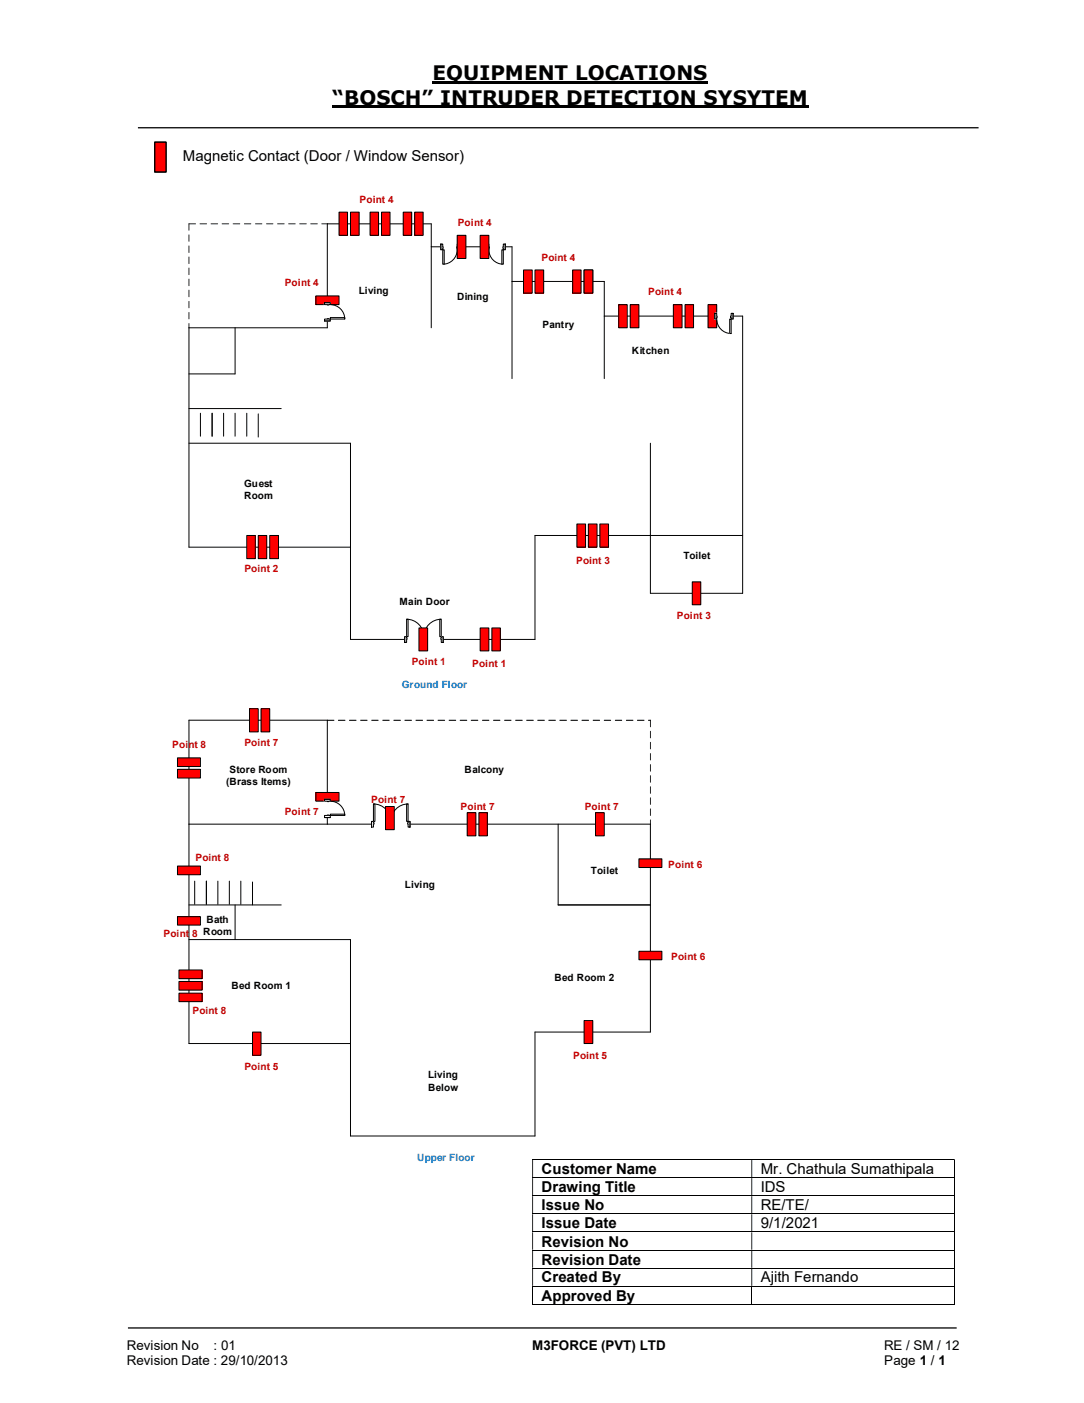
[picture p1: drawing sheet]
<svg xmlns="http://www.w3.org/2000/svg" width="216mm" height="279mm" viewBox="0 0 216 279" stroke-linecap="round" stroke-linejoin="round" font-family="sans-serif">
<path d="M86.1 16.5h54.9M66.2 21.3h94.8" fill="none" stroke="#000" stroke-width=".42"/>
<path d="M27.5 25.4h167.4M25.5 264.5h165" fill="none" stroke="#000" stroke-width=".25"/>
<g fill="none" stroke="#000" stroke-width=".2">
<path d="M106 230.9h84M106 234.5h84M106 238.1h84M190.1 231v3.4M190.1 234.6v3.5M190.1 238.2v3.4M106 241.7h84M106 245.3h84M106 249h84M106 252.5h84M106 256.2h84M106 259.8h43.6"/>
<path d="M106.1 256.2v3.6M149.7 256.2v3.6M149.8 259.8h40.2M190.1 241.8v3.4M190.1 245.4v3.5M190.1 249v3.5M190.1 252.6v3.5M190.1 256.2v3.6"/>
</g>
<g fill="#000">
<path d="M190 230.8h.2v.2h-.2zM106 231h.2v3.4h-.2zM149.6 231h.2v3.4h-.2z" fill-rule="evenodd"/>
<path d="M190 234.4h.2v.2h-.2zM106 234.6h.2v3.5h-.2zM149.6 234.6h.2v3.5h-.2z" fill-rule="evenodd"/>
<path d="M190 238.1h.2v.1h-.2zM106 238.2h.2v3.4h-.2zM149.6 238.2h.2v3.4h-.2z" fill-rule="evenodd"/>
<path d="M190 241.6h.2v.2h-.2zM106 241.8h.2v3.4h-.2zM149.6 241.8h.2v3.4h-.2z" fill-rule="evenodd"/>
<path d="M190 245.2h.2v.2h-.2zM106 245.4h.2v3.5h-.2zM149.6 245.4h.2v3.5h-.2z" fill-rule="evenodd"/>
<path d="M190 248.9h.2v.1h-.2zM106 249h.2v3.5h-.2zM149.6 249h.2v3.5h-.2z" fill-rule="evenodd"/>
<path d="M190 252.5h.2v.1h-.2zM106 252.6h.2v3.5h-.2zM149.6 252.6h.2v3.5h-.2z" fill-rule="evenodd"/>
</g>
<path d="M190 256.1h.2v.1h-.2zM190 259.7h.2v.1h-.2z" fill="#000"/>
<path d="M30.8 28.3h2.3v5.9h-2.3z" fill="#f00"/>
<path d="M30.8 28.3h2.3v5.9h-2.3z" fill="none" stroke="#000" stroke-width=".25"/>
<path d="M30.8 28.3h2.3v5.9h-2.3z" fill="#f00"/>
<path d="M30.8 28.3h2.3v5.9h-2.3z" fill="none" stroke="#000" stroke-width=".25"/>
<g fill="#000">
<path d="M37.6 44.5l1.4 .1-1.4 .1zM39.8 44.5l1.4 .1-1.4 .1zM42 44.5l1.4 .1-1.4 .1zM44.2 44.5l1.4 .1-1.4 .1zM46.4 44.5l1.4 .1-1.3 .1zM48.6 44.5l1.4 .1-1.3 .1zM50.8 44.5l1.4 .1-1.3 .1zM53 44.5l1.4 .1-1.3 .1zM55.2 44.5l1.5 .1-1.4 .1zM57.4 44.5l1.5 .1-1.4 .1zM59.6 44.5l1.5 .1-1.4 .1zM61.8 44.5l1.5 .1-1.4 .1zM64 44.5l1.3 .1-1.2 .1z"/>
<path d="M37.6 44.5l.1 .1-.1 1.3zM37.6 46.7l.1 .1-.1 1.3zM37.6 48.9l.1 .1-.1 1.4zM37.6 51.1l.1 .1-.1 1.4zM37.6 53.3l.1 .1-.1 1.4zM37.6 55.5l.1 .1-.1 1.4zM37.6 57.7l.1 .1-.1 1.4zM37.6 60h.1l-.1 1.4zM37.6 62.2h.1l-.1 1.4zM37.6 64.4h.1l-.1 1z"/>
</g>
<g fill="none" stroke="#000" stroke-width=".2">
<path d="M85.9 49.1h16.1v26.3M102 56h18.4v19.4M46.8 65.3v9.2h-9.2M85.9 65.3v-20.7h-20.7v20.7h-27.6v43.7h32.2M120.4 62.9h27.5v55.3h-18.4v-29.9M37.6 81.4h18.4M37.6 88.3h32.2v39h36.8v-20.7h22.9M39.9 82.3v4.6M42.2 82.3v4.6M44.5 82.3v4.6M46.8 82.3v4.6M49.1 82.3v4.6"/>
<path d="M51.4 82.4v4.6"/>
</g>
<path d="M62.9 58.9h4.6v1.8h-4.6z" fill-rule="evenodd" fill="#f00"/>
<path d="M62.9 58.9h4.6v1.8h-4.6z" fill="none" stroke="#000" stroke-width=".2"/>
<path d="M53.7 106.6h1.8v4.7h-1.8z" fill="#f00"/>
<path d="M53.7 106.6h1.8v4.7h-1.8z" fill="none" stroke="#000" stroke-width=".2"/>
<path d="M51.4 106.6h1.7v4.7h-1.7z" fill="#f00"/>
<path d="M51.4 106.6h1.7v4.7h-1.7z" fill="none" stroke="#000" stroke-width=".2"/>
<path d="M49.1 106.6h1.7v4.7h-1.7z" fill="#f00"/>
<path d="M49.1 106.6h1.7v4.7h-1.7z" fill="none" stroke="#000" stroke-width=".2"/>
<path d="M141 60.7h1.7v4.6h-1.7z" fill="#f00"/>
<path d="M141 60.7h1.7v4.6h-1.7zM129.5 106.6h18.4" fill="none" stroke="#000" stroke-width=".2"/>
<path d="M137.9 115.9h1.7v4.5h-1.7z" fill="#f00"/>
<path d="M137.9 115.9h1.7v4.5h-1.7z" fill="none" stroke="#000" stroke-width=".2"/>
<path d="M98 125.1h1.7v4.5h-1.7z" fill="#f00"/>
<path d="M98 125.1h1.7v4.5h-1.7z" fill="none" stroke="#000" stroke-width=".2"/>
<path d="M95.6 125.1h1.8v4.5h-1.8z" fill="#f00"/>
<path d="M95.6 125.1h1.8v4.5h-1.8z" fill="none" stroke="#000" stroke-width=".2"/>
<path d="M119.5 104.4h1.7v4.6h-1.7z" fill="#f00"/>
<path d="M119.5 104.4h1.7v4.6h-1.7z" fill="none" stroke="#000" stroke-width=".2"/>
<path d="M117.2 104.4h1.7v4.6h-1.7z" fill="#f00"/>
<path d="M117.2 104.4h1.7v4.6h-1.7z" fill="none" stroke="#000" stroke-width=".2"/>
<path d="M114.9 104.4h1.7v4.6h-1.7z" fill="#f00"/>
<path d="M114.9 104.4h1.7v4.6h-1.7z" fill="none" stroke="#000" stroke-width=".2"/>
<path d="M80.6 126.7h7.7v1.3h-7.7z" fill="#fff"/>
<path d="M80.6 126.7h7.7v1.3h-7.7z" fill="none" stroke="#fff" stroke-width=".2"/>
<path d="M87.9 126.8v1.1h.4v-1.1zM80.6 126.8h.4v1.1h-.4z" fill-rule="evenodd" fill="#fff"/>
<path d="M81 127v-.2h-.4v1.1h.4v-.6M87.9 127v-.2h.4v1.1h-.4v-.6" fill="none" stroke="#000" stroke-width=".2"/>
<path d="M87.8 127l.1 .3zM81 127l.1 .3z" fill-rule="evenodd" fill="#fff"/>
<path d="M80.6 126.8v1.1M81 123.3a3.5 3.5 0 0 1 3.4 3.5 3.5 3.5 0 0 1 3.5-3.5M81 127v.3M87.9 127v.3M88.3 126.8v1.1" fill="none" stroke="#000" stroke-width=".2"/>
<path d="M81 123.3h.3v3.5h-.3z" fill-rule="evenodd" fill="#fff"/>
<path d="M81 123.3h.3v3.5h-.3z" fill="none" stroke="#000" stroke-width=".2"/>
<path d="M87.6 123.3h.3v3.5h-.3z" fill-rule="evenodd" fill="#fff"/>
<path d="M87.6 123.3h.3v3.5h-.3z" fill="none" stroke="#000" stroke-width=".2"/>
<path d="M83.4 125.1h1.8v4.5h-1.8z" fill="#f00"/>
<path d="M83.4 125.1h1.8v4.5h-1.8z" fill="none" stroke="#000" stroke-width=".2"/>
<path d="M64.6 60.3h1.2v3.6h-1.2z" fill-rule="evenodd" fill="#fff"/>
<path d="M64.6 60.3h1.2v3.6h-1.2z" fill="none" stroke="#fff" stroke-width=".2"/>
<path d="M64.6 63.5v.4h1.2v-.4zM64.6 60.3h1.2v.4h-1.2z" fill-rule="evenodd" fill="#fff"/>
<path d="M65.2 63.5h-.6v.4h1.2v-.4h-.3M65.2 60.7h-.6v-.4h1.2v.4h-.3" fill="none" stroke="#000" stroke-width=".2"/>
<path d="M65.2 63.5h.3zM65.2 60.7h.3z" fill-rule="evenodd" fill="#fff"/>
<path d="M64.6 63.9h1.2M64.6 60.3h1.2M65.2 63.5h.3M65.2 60.7h.3M65.8 60.7a2.88 2.88 0 0 1 2.9 2.8" fill="none" stroke="#000" stroke-width=".2"/>
<path d="M65.8 63.2h2.9v.3h-2.9z" fill="#fff"/>
<path d="M65.8 63.2h2.9v.3h-2.9z" fill="none" stroke="#000" stroke-width=".2"/>
<path d="M69.8 42.2h1.7v4.7h-1.7z" fill="#f00"/>
<path d="M69.8 42.2h1.7v4.7h-1.7z" fill="none" stroke="#000" stroke-width=".2"/>
<path d="M67.5 42.2h1.7v4.7h-1.7z" fill="#f00"/>
<path d="M67.5 42.2h1.7v4.7h-1.7z" fill="none" stroke="#000" stroke-width=".2"/>
<path d="M76 42.2h1.7v4.7h-1.7z" fill="#f00"/>
<path d="M76 42.2h1.7v4.7h-1.7z" fill="none" stroke="#000" stroke-width=".2"/>
<path d="M73.7 42.2h1.7v4.7h-1.7z" fill="#f00"/>
<path d="M73.7 42.2h1.7v4.7h-1.7z" fill="none" stroke="#000" stroke-width=".2"/>
<path d="M82.6 42.2h1.7v4.7h-1.7z" fill="#f00"/>
<path d="M82.6 42.2h1.7v4.7h-1.7z" fill="none" stroke="#000" stroke-width=".2"/>
<path d="M80.3 42.2h1.7v4.7h-1.7z" fill="#f00"/>
<path d="M80.3 42.2h1.7v4.7h-1.7z" fill="none" stroke="#000" stroke-width=".2"/>
<path d="M87.8 48.6h3.6v1.2h-3.6z" fill="#fff"/>
<path d="M87.8 48.6h3.6v1.2h-3.6z" fill="none" stroke="#fff" stroke-width=".2"/>
<path d="M87.8 48.6v1.1h.4v-1.1zM91.1 48.6h.3v1.1h-.3z" fill-rule="evenodd" fill="#fff"/>
<path d="M88.2 49.1v-.5h-.4v1.1h.4v-.3M91.1 49.1v-.5h.3v1.1h-.3v-.3" fill="none" stroke="#000" stroke-width=".2"/>
<path d="M88.2 49.1l.1 .3zM91 49.1l.1 .3z" fill-rule="evenodd" fill="#fff"/>
<path d="M87.8 48.6v1.1M88.2 49.1v.3M91.1 49.1v.3M91.1 49.7a2.88 2.88 0 0 1-2.9 2.9M91.4 48.6v1.1" fill="none" stroke="#000" stroke-width=".2"/>
<path d="M88.2 49.7h.3v2.9h-.3z" fill-rule="evenodd" fill="#fff"/>
<path d="M88.2 49.7h.3v2.9h-.3z" fill="none" stroke="#000" stroke-width=".2"/>
<path d="M97 48.6h3.6v1.2h-3.6z" fill="#fff"/>
<path d="M97 48.6h3.6v1.2h-3.6z" fill="none" stroke="#fff" stroke-width=".2"/>
<path d="M100.2 48.6h.4v1.1h-.4zM97 48.6v1.1h.4v-1.1z" fill-rule="evenodd" fill="#fff"/>
<path d="M97.4 49.1v-.5h-.4v1.1h.4v-.3M100.2 49.1v-.5h.4v1.1h-.4v-.3" fill="none" stroke="#000" stroke-width=".2"/>
<path d="M100.2 49.1v.3zM97.4 49.1l.1 .3z" fill-rule="evenodd" fill="#fff"/>
<path d="M97 48.6v1.1M97.4 49.7a2.88 2.88 0 0 0 2.8 2.9M97.4 49.1v.3M100.2 49.1v.3M100.6 48.6v1.1" fill="none" stroke="#000" stroke-width=".2"/>
<path d="M99.9 49.7h.3v2.9h-.3z" fill-rule="evenodd" fill="#fff"/>
<path d="M99.9 49.7h.3v2.9h-.3z" fill="none" stroke="#000" stroke-width=".2"/>
<path d="M116.3 53.8h1.8v4.6h-1.8z" fill="#f00"/>
<path d="M116.3 53.8h1.8v4.6h-1.8z" fill="none" stroke="#000" stroke-width=".2"/>
<path d="M114 53.8h1.7v4.6h-1.7z" fill="#f00"/>
<path d="M114 53.8h1.7v4.6h-1.7z" fill="none" stroke="#000" stroke-width=".2"/>
<path d="M106.6 53.8h1.7v4.6h-1.7z" fill="#f00"/>
<path d="M106.6 53.8h1.7v4.6h-1.7z" fill="none" stroke="#000" stroke-width=".2"/>
<path d="M104.3 53.8h1.7v4.6h-1.7z" fill="#f00"/>
<path d="M104.3 53.8h1.7v4.6h-1.7z" fill="none" stroke="#000" stroke-width=".2"/>
<path d="M95.6 46.9h1.8v4.6h-1.8z" fill="#f00"/>
<path d="M95.6 46.9h1.8v4.6h-1.8z" fill="none" stroke="#000" stroke-width=".2"/>
<path d="M91.1 46.9h1.7v4.6h-1.7z" fill="#f00"/>
<path d="M91.1 46.9h1.7v4.6h-1.7z" fill="none" stroke="#000" stroke-width=".2"/>
<path d="M116.3 53.8h1.8v4.6h-1.8z" fill="#f00"/>
<path d="M116.3 53.8h1.8v4.6h-1.8z" fill="none" stroke="#000" stroke-width=".2"/>
<path d="M136.4 60.7h1.7v4.6h-1.7z" fill="#f00"/>
<path d="M136.4 60.7h1.7v4.6h-1.7z" fill="none" stroke="#000" stroke-width=".2"/>
<path d="M134.1 60.7h1.7v4.6h-1.7z" fill="#f00"/>
<path d="M134.1 60.7h1.7v4.6h-1.7z" fill="none" stroke="#000" stroke-width=".2"/>
<path d="M125.5 60.7h1.8v4.6h-1.8z" fill="#f00"/>
<path d="M125.5 60.7h1.8v4.6h-1.8z" fill="none" stroke="#000" stroke-width=".2"/>
<path d="M123.2 60.7h1.7v4.6h-1.7z" fill="#f00"/>
<path d="M123.2 60.7h1.7v4.6h-1.7z" fill="none" stroke="#000" stroke-width=".2"/>
<path d="M142.4 62.4h3.6v1.2h-3.6z" fill="#fff"/>
<path d="M142.4 62.4h3.6v1.2h-3.6z" fill="none" stroke="#fff" stroke-width=".2"/>
<path d="M145.6 62.4h.4v1.1h-.4zM142.4 62.4v1.1h.3v-1.1z" fill-rule="evenodd" fill="#fff"/>
<path d="M142.7 62.9v-.5h-.3v1.1h.3v-.3M145.6 62.9v-.5h.4v1.1h-.4v-.3" fill="none" stroke="#000" stroke-width=".2"/>
<path d="M145.5 62.9h.1v.3h-.1zM142.7 62.9l.1 .3z" fill-rule="evenodd" fill="#fff"/>
<path d="M142.4 62.4v1.1M142.7 63.5a2.88 2.88 0 0 0 2.9 2.9M142.7 62.9v.3M145.6 62.9h-.1v.3h.1M146 62.4v1.1" fill="none" stroke="#000" stroke-width=".2"/>
<path d="M145.3 63.5h.3v2.9h-.3z" fill-rule="evenodd" fill="#fff"/>
<path d="M145.3 63.5h.3v2.9h-.3zM37.6 164.1h91.9v41.4h-22.9v20.7h-36.8v-39.1h-32.2M38.8 175.5v4.6M41.1 175.5v4.6M43.4 175.5v4.6M45.7 175.5v4.6M48 175.5v4.6M50.3 175.6v4.6M65.2 164.1v-20.7h-27.6v64.4h32.2M111.2 164.1v16.1h18.3M37.6 180.2h18.4M46.8 180.2v6.9" fill="none" stroke="#000" stroke-width=".2"/>
<g fill="#000">
<path d="M65.1 143.4h1.5l-.1 .2h-1.3zM67.3 143.4h1.5l-.1 .2h-1.3zM69.5 143.4h1.5l-.1 .2h-1.3zM71.8 143.4h1.4l-.1 .2h-1.3zM74 143.4h1.4l-.1 .2h-1.3zM76.2 143.4h1.4l-.1 .2h-1.3zM78.4 143.4h1.4l-.1 .2h-1.3zM80.6 143.4h1.4l-.1 .2h-1.3zM82.8 143.4h1.4v.2h-1.4zM85 143.4h1.4v.2h-1.4zM87.2 143.4h1.4v.2h-1.4zM89.4 143.4h1.4v.2h-1.3zM91.6 143.4h1.4v.2h-1.3zM93.8 143.4h1.4v.2h-1.3zM96 143.4h1.5l-.1 .2h-1.3zM98.2 143.4h1.5l-.1 .2h-1.3zM100.4 143.4h1.5l-.1 .2h-1.3zM102.6 143.4h1.5l-.1 .2h-1.3zM104.8 143.4h1.5l-.1 .2h-1.3zM107 143.4h1.5l-.1 .2h-1.3zM109.2 143.4h1.5l-.1 .2h-1.3zM111.4 143.4h1.5l-.1 .2h-1.3zM113.7 143.4h1.4l-.1 .2h-1.3zM115.9 143.4h1.4l-.1 .2h-1.2zM118.1 143.4h1.4l-.1 .2h-1.2zM120.3 143.4h1.4l-.1 .2h-1.2zM122.5 143.4h1.4l-.1 .2h-1.2zM124.7 143.4h1.5l-.2 .2h-1.2zM126.9 143.4h1.5l-.2 .2h-1.2zM129.1 143.4h.5l-.1 .2h-.3z"/>
<path d="M129.5 143.4h.1l-.1 1.4zM129.5 145.6l.1 .1-.1 1.3zM129.5 147.8l.1 .1-.1 1.3zM129.5 150l.1 .1-.1 1.3zM129.5 152.2l.1 .1-.1 1.4zM129.5 154.4l.1 .1-.1 1.4zM129.5 156.6l.1 .1-.1 1.4zM129.5 158.8l.1 .1-.1 1.4zM129.5 161l.1 .1-.1 1.4zM129.5 163.2l.1 .1-.1 .9z"/>
</g>
<path d="M62.9 157.8h4.6v1.8h-4.6z" fill-rule="evenodd" fill="#f00"/>
<path d="M62.9 157.8h4.6v1.8h-4.6z" fill="none" stroke="#000" stroke-width=".2"/>
<path d="M50.3 205.5h1.7v4.6h-1.7z" fill="#f00"/>
<path d="M50.3 205.5h1.7v4.6h-1.7z" fill="none" stroke="#000" stroke-width=".2"/>
<path d="M116.3 203.2h1.8v4.6h-1.8z" fill="#f00"/>
<path d="M116.3 203.2h1.8v4.6h-1.8z" fill="none" stroke="#000" stroke-width=".2"/>
<path d="M52 141.1h1.7v4.7h-1.7z" fill="#f00"/>
<path d="M52 141.1h1.7v4.7h-1.7z" fill="none" stroke="#000" stroke-width=".2"/>
<path d="M49.7 141.1h1.7v4.7h-1.7z" fill="#f00"/>
<path d="M49.7 141.1h1.7v4.7h-1.7z" fill="none" stroke="#000" stroke-width=".2"/>
<path d="M35.6 195.5h4.7v1.7h-4.7z" fill-rule="evenodd" fill="#f00"/>
<path d="M35.6 195.5h4.7v1.7h-4.7z" fill="none" stroke="#000" stroke-width=".2"/>
<path d="M35.6 193.2h4.7v1.7h-4.7z" fill-rule="evenodd" fill="#f00"/>
<path d="M35.6 193.2h4.7v1.7h-4.7z" fill="none" stroke="#000" stroke-width=".2"/>
<path d="M35.6 197.8h4.7v1.7h-4.7z" fill-rule="evenodd" fill="#f00"/>
<path d="M35.6 197.8h4.7v1.7h-4.7z" fill="none" stroke="#000" stroke-width=".2"/>
<path d="M35.3 182.5h4.6v1.7h-4.6z" fill-rule="evenodd" fill="#f00"/>
<path d="M35.3 182.5h4.6v1.7h-4.6z" fill="none" stroke="#000" stroke-width=".2"/>
<path d="M35.3 150.9h4.6v1.8h-4.6z" fill-rule="evenodd" fill="#f00"/>
<path d="M35.3 150.9h4.6v1.8h-4.6z" fill="none" stroke="#000" stroke-width=".2"/>
<path d="M35.3 153.2h4.6v1.7h-4.6z" fill-rule="evenodd" fill="#f00"/>
<path d="M35.3 153.2h4.6v1.7h-4.6z" fill="none" stroke="#000" stroke-width=".2"/>
<path d="M127.3 171h4.5v1.8h-4.5z" fill-rule="evenodd" fill="#f00"/>
<path d="M127.3 171h4.5v1.8h-4.5z" fill="none" stroke="#000" stroke-width=".2"/>
<path d="M95.4 161.8h1.7v4.7h-1.7z" fill="#f00"/>
<path d="M95.4 161.8h1.7v4.7h-1.7z" fill="none" stroke="#000" stroke-width=".2"/>
<path d="M93 161.8h1.8v4.7h-1.8z" fill="#f00"/>
<path d="M93 161.8h1.8v4.7h-1.8z" fill="none" stroke="#000" stroke-width=".2"/>
<path d="M118.6 161.8h1.8v4.7h-1.8z" fill="#f00"/>
<path d="M118.6 161.8h1.8v4.7h-1.8z" fill="none" stroke="#000" stroke-width=".2"/>
<path d="M127.3 189.4h4.5v1.7h-4.5z" fill-rule="evenodd" fill="#f00"/>
<path d="M127.3 189.4h4.5v1.7h-4.5z" fill="none" stroke="#000" stroke-width=".2"/>
<path d="M35.3 172.5h4.6v1.7h-4.6z" fill-rule="evenodd" fill="#f00"/>
<path d="M35.3 172.5h4.6v1.7h-4.6z" fill="none" stroke="#000" stroke-width=".2"/>
<path d="M74 163.5h7.7v1.3h-7.7z" fill="#fff"/>
<path d="M74 163.5h7.7v1.3h-7.7z" fill="none" stroke="#fff" stroke-width=".2"/>
<path d="M81.3 163.6v1.1h.4v-1.1zM74 163.6h.4v1.1h-.4z" fill-rule="evenodd" fill="#fff"/>
<path d="M74.4 163.8v-.2h-.4v1.1h.4v-.6M81.3 163.8v-.2h.4v1.1h-.4v-.6" fill="none" stroke="#000" stroke-width=".2"/>
<path d="M81.2 163.8l.1 .3zM74.4 163.8h.1v.3h-.1z" fill-rule="evenodd" fill="#fff"/>
<path d="M74 163.6v1.1M74.4 160.1a3.5 3.5 0 0 1 3.5 3.5 3.5 3.5 0 0 1 3.4-3.5M74.4 163.8h.1v.3h-.1M81.3 163.8v.3M81.7 163.6v1.1" fill="none" stroke="#000" stroke-width=".2"/>
<path d="M74.4 160.1h.3v3.5h-.3z" fill-rule="evenodd" fill="#fff"/>
<path d="M74.4 160.1h.3v3.5h-.3z" fill="none" stroke="#000" stroke-width=".2"/>
<path d="M81 160.1h.3v3.5h-.3z" fill-rule="evenodd" fill="#fff"/>
<path d="M81 160.1h.3v3.5h-.3z" fill="none" stroke="#000" stroke-width=".2"/>
<path d="M64.6 159.2h1.2v3.6h-1.2z" fill-rule="evenodd" fill="#fff"/>
<path d="M64.6 159.2h1.2v3.6h-1.2z" fill="none" stroke="#fff" stroke-width=".2"/>
<path d="M64.6 162.4v.4h1.2v-.4zM64.6 159.2h1.2v.4h-1.2z" fill-rule="evenodd" fill="#fff"/>
<path d="M65.2 159.6h-.6v-.4h1.2v.4h-.3M65.2 162.4h-.6v.4h1.2v-.4h-.3" fill="none" stroke="#000" stroke-width=".2"/>
<path d="M65.2 162.3l.3 .1zM65.2 159.6h.3z" fill-rule="evenodd" fill="#fff"/>
<path d="M64.6 159.2h1.2M65.2 159.6h.3M65.8 159.6a2.88 2.88 0 0 1 2.9 2.8M64.6 162.8h1.2M65.2 162.4h.3" fill="none" stroke="#000" stroke-width=".2"/>
<path d="M65.8 162.1h2.9v.3h-2.9z" fill="#fff"/>
<path d="M65.8 162.1h2.9v.3h-2.9z" fill="none" stroke="#000" stroke-width=".2"/>
<path d="M76.8 160.6h1.7v4.6h-1.7z" fill="#f00"/>
<path d="M76.8 160.6h1.7v4.6h-1.7z" fill="none" stroke="#000" stroke-width=".2"/>
<g font-size="4">
<text x="86.1" y="16">EQUIPMENT LOCATIONS</text>
<text x="66.2" y="20.8">“BOSCH” INTRUDER DETECTION SYSYTEM</text>
</g>
<g font-size="3">
<text x="36.4" y="32.1">Magnetic Contact (Door / Window Sensor)</text>
<text x="107.9" y="233.8">Customer Name</text>
<text x="151.5" y="233.8">Mr. Chathula Sumathipala</text>
<text x="107.9" y="237.4">Drawing Title</text>
<text x="151.5" y="237.4">IDS</text>
<text x="107.9" y="241">Issue No</text>
<text x="107.9" y="244.6">Issue Date</text>
<text x="151.5" y="241">RE/TE/</text>
<text x="151.5" y="244.6">9/1/2021</text>
<text x="107.9" y="248.2">Revision No</text>
<text x="107.9" y="251.8">Revision Date</text>
<text x="107.9" y="255.4">Created By</text>
<text x="151.5" y="255.4">Ajith Fernando</text>
<text x="107.9" y="259">Approved By</text>
</g>
<g font-size="2.7">
<text x="25.2" y="268.8">Revision No</text>
<text x="42.6" y="268.8">: 01</text>
<text x="106" y="268.8">M3FORCE (PVT) LTD</text>
<text x="176.1" y="268.8">RE / SM / 12</text>
<text x="25.2" y="271.8">Revision Date : 29/10/2013</text>
<text x="176.1" y="271.8">Page 1 / 1</text>
</g>
<g font-size="2" fill="#c00000">
<text x="71.6" y="40.4">Point 4</text>
<text x="91.2" y="45">Point 4</text>
<text x="107.8" y="51.9">Point 4</text>
<text x="56.7" y="57">Point 4</text>
<text x="129.1" y="58.8">Point 4</text>
<text x="114.7" y="112.2">Point 3</text>
<text x="48.7" y="114">Point 2</text>
<text x="134.8" y="123.2">Point 3</text>
<text x="82" y="132.4">Point 1</text>
<text x="94.1" y="132.9">Point 1</text>
<text x="34.3" y="149">Point 8</text>
<text x="48.7" y="148.5">Point 7</text>
<text x="74" y="160">Point 7</text>
<text x="91.7" y="161.4">Point 7</text>
<text x="116.5" y="161.4">Point 7</text>
<text x="56.7" y="162.3">Point 7</text>
<text x="38.9" y="171.5">Point 8</text>
<text x="133.1" y="172.8">Point 6</text>
<text x="32.6" y="186.6">Point 8 Room</text>
<text x="133.7" y="191.3">Point 6</text>
<text x="38.3" y="201.9">Point 8</text>
<text x="48.7" y="213.1">Point 5</text>
<text x="114.1" y="210.8">Point 5</text>
</g>
<g font-size="2">
<text x="71.5" y="58.5">Living</text>
<text x="91.1" y="59.6">Dining</text>
<text x="108.1" y="65.4">Pantry</text>
<text x="125.9" y="70.6">Kitchen</text>
<text x="48.6" y="96.9">Guest</text>
<text x="48.6" y="99.4">Room</text>
<text x="136.1" y="111.4">Toilet</text>
<text x="79.6" y="120.6">Main Door</text>
<text x="45.7" y="153.8">Store Room</text>
<text x="92.5" y="153.9">Balcony</text>
<text x="45" y="156.3">(Brass Items)</text>
<text x="80.6" y="176.9">Living</text>
<text x="117.7" y="174">Toilet</text>
<text x="41.1" y="183.7">Bath</text>
<text x="46.1" y="197">Bed Room 1</text>
<text x="110.4" y="195.3">Bed Room 2</text>
<text x="85.3" y="214.8">Living</text>
<text x="85.3" y="217.2">Below</text>
</g>
<g font-size="2" fill="#0070c0">
<text x="80" y="137">Ground Floor</text>
<text x="83.1" y="231.3">Upper Floor</text>
</g>
</svg>
